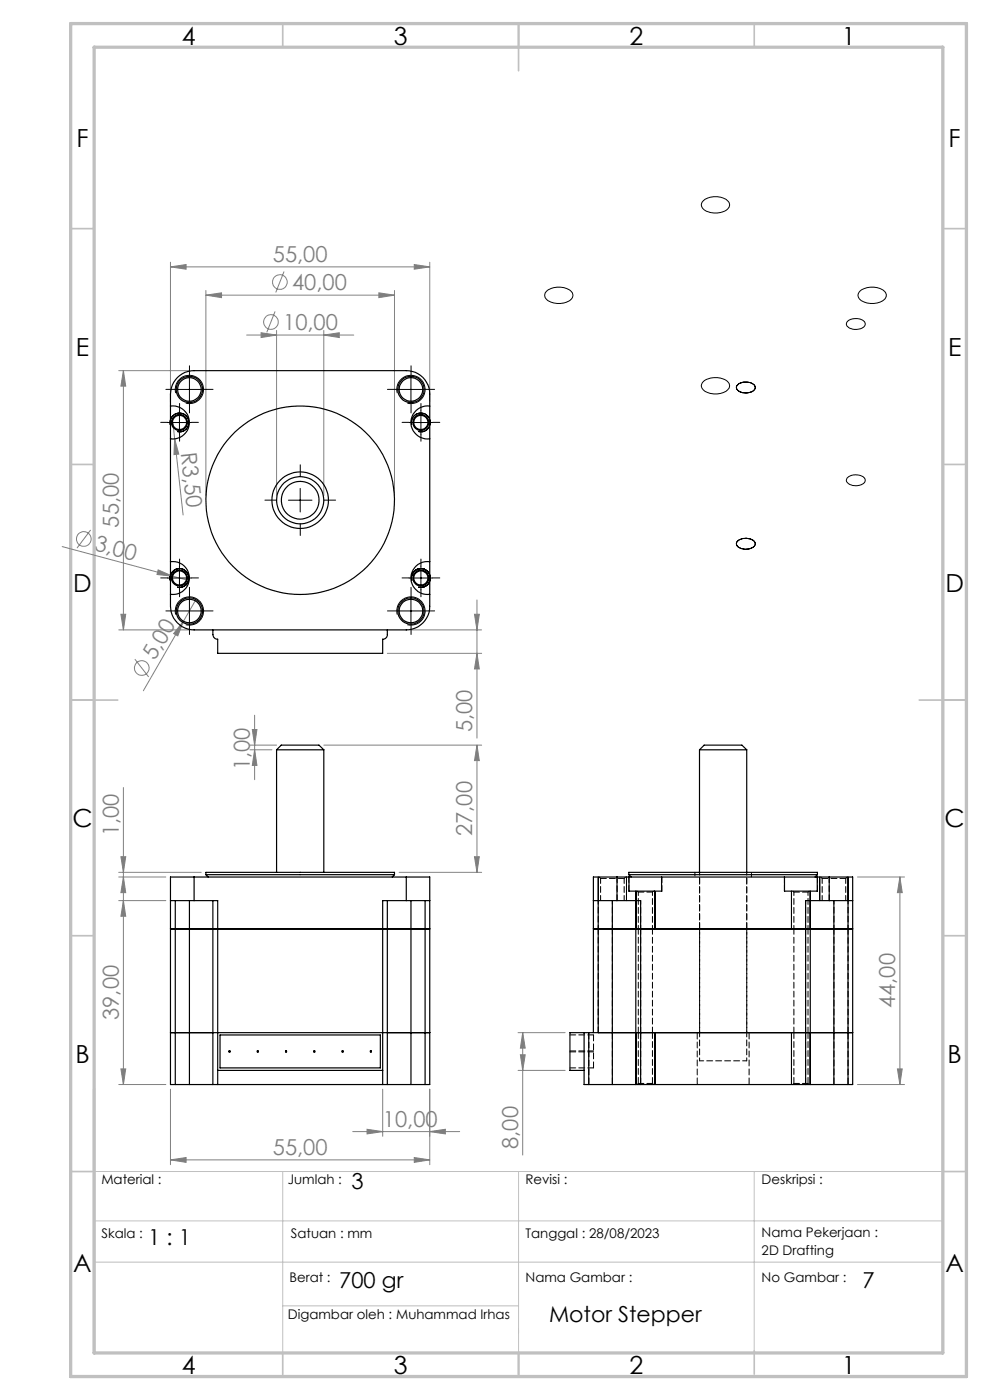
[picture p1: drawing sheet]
<svg xmlns="http://www.w3.org/2000/svg" width="210mm" height="297mm" viewBox="0 0 210 297" stroke-linecap="round" stroke-linejoin="round" font-family="sans-serif">
<g fill="none" stroke="#808080" stroke-width=".21">
<path d="M36.2 56.6l3.3-.5v1zM36.2 55.6v29.6M36.2 56.6h55M60.3 57.6l-1.8 4.5M87.9 56.1l3.3 .5-3.3 .5zM91.2 55.6v29.6M25.2 78.6h15M26.2 78.6l.5 3.3h-1.1zM26.2 78.6v55M43.7 62.6l3.3-.5v1zM43.7 61.6v43.5M43.7 62.6h40"/>
<path d="M52.3 71.1h22.7M55.4 70.6l3.3 .5-3.3 .5zM58.3 66.1l-1.7 4.4M58.7 70.1v35M68.7 71.1l3.3-.5v1zM68.7 70.1v35M80.4 62.1l3.3 .5-3.3 .5zM83.7 61.6v43.5M36.7 89.6l.3 3.5M37 93.1l.9 3.2-1 .1zM37 93.1l1.8 16.2M13.2 116l23.4 6.2"/>
<path d="M19.2 112.4l-2.9 3.9M25.2 133.6h15M25.6 130.3h1.1l-.5 3.3zM28.6 139.8l2.9 3.8M33.5 120.9l3.1 1.3-3.3-.3zM36.6 122.2l2.9 .8M38.9 131.8l-1.2 3.1-.9-.5zM38.9 131.8l-8.5 14.7M41.4 127.5l-2.5 4.3M82.2 138.6h20M87.2 133.6h15M100.6 130.3h1.1l-.5 3.3z"/>
<path d="M101.2 138.6l.5 3.3h-1.1zM101.2 127.3v29.3M53 158.1h5.7M53 159.1h4.7M53.5 154.8h1l-.5 3.3zM54 159.1l.5 3.3h-1zM54 151.7v13.7M68.7 158.1h33.5M101.2 158.1l.5 3.3h-1.1zM101.2 158.1v27M26.2 167.1v63M25.2 185.1h17.5"/>
<path d="M25.2 186.1h10M25.2 191.1h10M25.6 181.7h1.1l-.5 3.4zM26.2 186.1l.5 3.3h-1.1zM26.2 191.1l.5 3.3h-1.1zM84.7 185.1h17.5M100.6 181.7h1.1l-.5 3.4zM181.9 186.1h10M190.9 186.1l.5 3.3h-1zM190.9 186.1v44M109.9 219.1h10M110.9 219.1l.5 3.3h-1z"/>
<path d="M110.9 219.1v25.9M25.2 230.1h10M25.6 226.8h1.1l-.5 3.3zM36.2 231.1v16M77.9 239.6l3.3 .5-3.3 .5zM81.2 231.1v9.9M91.2 231.1v16M109.9 227.1h10M110.4 223.8h1l-.5 3.3zM181.9 230.1h10M190.4 226.8h1l-.5 3.3zM36.2 246.1l3.3-.5v1z"/>
<path d="M36.2 246.1h55M74.8 240.1h22.7M87.9 245.6l3.3 .5-3.3 .5zM91.2 240.1l3.3-.5v1z"/>
<circle cx="59.4" cy="59.8" r="1.56"/>
<circle cx="57.5" cy="68.3" r="1.56"/>
<circle cx="17.8" cy="114.3" r="1.56"/>
<circle cx="30.1" cy="141.7" r="1.57"/>
</g>
<g fill="none" stroke="#000" stroke-width=".21">
<path d="M149.2 42.6a4.1 4.1 0 0 1 5.5 .4 1.62 1.62 0 0 1-1.6 2 3.8 3.8 0 0 1-4.2-1 1.13 1.13 0 0 1 .3-1.4zM116.1 61.6a4.1 4.1 0 0 1 5.3 .6 1.55 1.55 0 0 1-1.3 1.9 4 4 0 0 1-4.5-1l-.1-.4a1.22 1.22 0 0 1 .6-1.1zM179.8 68.2a2.61 2.61 0 0 1 3.7 .3 1.43 1.43 0 0 1-1.7 1.4 1.9 1.9 0 0 1-2.3-1.2zM182.3 61.9a4.1 4.1 0 0 1 5.6 .3 1.55 1.55 0 0 1-1.4 1.9 3.9 3.9 0 0 1-4.4-1 1.04 1.04 0 0 1 .2-1.2zM35.6 89.6h5M36.1 90.1a2 2 0 0 1 1.8-2.5 2 2 0 0 1 2.2 2.1 2 2 0 0 1-2.5 1.8M37.3 83.4a2.99 2.99 0 0 1 2.6-3.8 2.99 2.99 0 0 1 3.3 3.3 2.99 2.99 0 0 1-3.8 2.6M37.7 82.6h5M38.1 87.1v5M40.2 80.1v5M84.3 83.4a2.99 2.99 0 0 1 2.6-3.8 2.99 2.99 0 0 1 3.3 3.3 2.99 2.99 0 0 1-3.8 2.6M84.7 82.6h5"/>
<path d="M86.8 89.6h5M87.2 80.1v5M87.3 90.1a2 2 0 0 1 1.8-2.5 2 2 0 0 1 2.2 2.2 2 2 0 0 1-2.5 1.7M89.3 87.1v5M149.3 80.8a4.1 4.1 0 0 1 5.4 .5 1.55 1.55 0 0 1-1.4 2 3.9 3.9 0 0 1-4.4-1 1.19 1.19 0 0 1 .4-1.5zM156.4 81.7a2.72 2.72 0 0 1 3.7 .2 1.15 1.15 0 0 1-1.2 1.4 2.01 2.01 0 0 1-2.7-1.1zM61.2 106.1h5M63.7 103.6v5M156.4 114.9a2.6 2.6 0 0 1 3.8 .2 1.42 1.42 0 0 1-1.7 1.4 1.9 1.9 0 0 1-2.3-1.2zM179.7 101.4a2.77 2.77 0 0 1 3.7 .2l.1 .2a1.35 1.35 0 0 1-1.5 1.2 2.26 2.26 0 0 1-2.5-1zM35.6 122.6h5M36.1 123.2a2 2 0 0 1 1.8-2.6 2 2 0 0 1 2.2 2.2 2 2 0 0 1-2.5 1.8"/>
<path d="M37.3 130.4a3 3 0 0 1 2.7-3.8 3 3 0 0 1 3.2 3.3 3 3 0 0 1-3.8 2.6M37.7 129.6h5M38.1 120.1v5M40.2 127.1v5M84.3 130.4a3 3 0 0 1 2.7-3.8 3 3 0 0 1 3.2 3.3 3 3 0 0 1-3.8 2.6M84.7 129.6h5M86.8 122.6h5M87.2 127.1v5M87.3 123.2a2 2 0 0 1 1.8-2.6 2 2 0 0 1 2.2 2.2 2 2 0 0 1-2.5 1.8M89.3 120.1v5M126.9 186.1v5M132.9 186.1v5"/>
<path d="M134.9 189.1v8M138.9 189.1v8M167.9 189.1v8M171.9 189.1v8M173.9 186.1v5M179.9 186.1v5M134.9 219.1v11M138.9 219.1v11M167.9 219.1v11M171.9 219.1v11"/>
</g>
<path d="M20 259h180M20 248.5h180v38.5h-180zM60 248.5v38.5M110 248.5v38.5M160 248.5v38.1M20 267.8h180M60 277h50" fill="none" stroke="#c0c0c0" stroke-width=".21"/>
<g fill="none" stroke="#c0c0c0" stroke-width=".35">
<path d="M60 5v5M110 5v10M160 5v5M15 48.5h5M200 48.5h5M15 98.5h5M200 98.5h5M15 148.5h10M195 148.5h10M15 198.5h5M200 198.5h5M15 248.5h5"/>
<path d="M200 248.5h5M60 287v5M110 287v5M160 286.6v4.9"/>
</g>
<path d="M20 231v56" fill="none" stroke="#c0c0c0" stroke-width=".5"/>
<path d="M15 5h190v287h-190zM20 10h180v277h-180z" fill="none" stroke="#c0c0c0" stroke-width=".7"/>
<g fill="none" stroke="#000" stroke-width=".21" stroke-dasharray="15.2 1.3 1.3 1.3">
<path d="M35.6 89.6h-1.5M37.7 82.6h-2.5M38.1 87.1v-1.5M38.1 92.1v1.5M40.2 80.1v-2.5M40.2 85.1v2.5M40.6 89.6h1.5M42.7 82.6h2.5M84.7 82.6h-2.5M86.8 89.6h-1.5M87.2 80.1v-2.5M87.2 85.1v2.5"/>
<path d="M89.3 87.1v-1.5M89.3 92.1v1.5M89.7 82.6h2.5M91.8 89.6h1.5M58.7 106.1h-2.5M63.7 101.1v-2.5M63.7 111.1v2.5M68.7 106.1h2.5M35.6 122.6h-1.5M37.7 129.6h-2.5M38.1 120.1v-1.5M38.1 125.1v1.5"/>
<path d="M40.2 127.1v-2.5M40.2 132.1v2.5M40.6 122.6h1.5M42.7 129.6h2.5M84.7 129.6h-2.5M86.8 122.6h-1.5M87.2 127.1v-2.5M87.2 132.1v2.5M89.3 120.1v-1.5M89.3 125.1v1.5M89.7 129.6h2.5M91.8 122.6h1.5"/>
</g>
<g fill="#808080">
<path d="M33.5 120.9l3.1 1.3-3.3-.3z"/>
<path d="M38.9 131.8l-1.2 3.1-.9-.5z"/>
<path d="M37 93.1l.9 3.2-1 .1z"/>
<path d="M36.2 246.1l3.3-.5v1zM87.9 245.6l3.3 .5-3.3 .5zM43.7 62.6l3.3-.5v1zM80.4 62.1l3.3 .5-3.3 .5zM55.4 70.6l3.3 .5-3.3 .5zM68.7 71.1l3.3-.5v1z"/>
<path d="M36.2 56.6l3.3-.5v1zM87.9 56.1l3.3 .5-3.3 .5z"/>
<path d="M77.9 239.6l3.3 .5-3.3 .5zM91.2 240.1l3.3-.5v1z"/>
<path d="M101.2 158.1l.5 3.3h-1.1zM100.6 181.7h1.1l-.5 3.4zM53.5 154.8h1l-.5 3.3zM54 159.1l.5 3.3h-1zM25.6 181.7h1.1l-.5 3.4zM26.2 186.1l.5 3.3h-1.1zM26.2 191.1l.5 3.3h-1.1zM25.6 226.8h1.1l-.5 3.3zM190.9 186.1l.5 3.3h-1zM190.4 226.8h1l-.5 3.3zM110.9 219.1l.5 3.3h-1zM110.4 223.8h1l-.5 3.3zM100.6 130.3h1.1l-.5 3.3zM101.2 138.6l.5 3.3h-1.1zM26.2 78.6l.5 3.3h-1.1zM25.6 130.3h1.1l-.5 3.3z"/>
</g>
<g fill="none" stroke="#000" stroke-width=".25">
<path d="M36.2 86.1a3.5 3.5 0 0 1 4 3.5 3.5 3.5 0 0 1-4 3.5M37.6 80.1a4.8 4.8 0 0 1 3.6-1.5h45a4.9 4.9 0 0 1 5 5v45a5 5 0 0 1-5 5h-45a5.1 5.1 0 0 1-5-5v-45a5 5 0 0 1 1.4-3.5zM91.2 86.1a3.5 3.5 0 0 0-4 3.5 3.5 3.5 0 0 0 4 3.5M36.2 119.2a3.5 3.5 0 0 1 4 3.4 3.5 3.5 0 0 1-4 3.5M91.2 119.2a3.5 3.5 0 0 0-4 3.4 3.5 3.5 0 0 0 4 3.5M45.2 133.6v1a1.02 1.02 0 0 0 1 1v3h35v-3a.96 .96 0 0 0 1-1v-1M58.7 159.1h10M58.7 159.1l1-1h8l1 1M58.7 159.1v26M68.7 159.1v26M148.4 159.1h10M148.4 159.1l1-1h8l1 1"/>
<path d="M148.4 159.1v26M158.4 159.1v26M36.2 191.1h5M36.2 197.1h45M37.2 191.1v39M40.2 191.1v39M41.2 186.1h-5v44h1M41.2 186.1v5M41.2 191.1h5v39M41.2 186.1h45M43.7 185.6h40M43.7 185.6v-.5h40v.5"/>
<path d="M43.7 185.6l.5 .5M45.2 191.1v39M81.2 197.1h1M82.2 197.1h9M82.2 191.1v39M83.7 185.6l-.5 .5M86.2 191.1h5M86.2 186.1h5v44h-1M86.2 191.1h-5v39M86.2 186.1v5M87.2 191.1v39M90.2 191.1v39"/>
<path d="M125.9 197.1h45M125.9 191.1h5M126.9 191.1v28M129.9 191.1v39M130.9 186.1h-5v33M130.9 191.1h5v39M130.9 186.1h2.5M130.9 186.1v5M133.4 185.6h40M133.4 185.6v-.5h40v.5M133.4 185.6l.5 .5M133.4 186.1h6.9"/>
<path d="M133.4 186.1v3h6.9v-3M134.9 191.1v39M140.3 186.1h26.1M166.4 186.1h7M166.4 186.1v3h7v-3M170.9 197.1h1M171.9 197.1h8M171.9 191.1v39M173.4 186.1h2.5M173.4 185.6l-.5 .5M175.9 186.1h5v44h-1M175.9 191.1h5"/>
<path d="M175.9 191.1h-5v39M175.9 186.1v5M176.9 191.1v39M179.9 197.1h1zM179.9 191.1v39M36.2 219.1h55M46.7 219.6h34v7h-34zM123.9 219.1v11h1M123.9 219.1h1M123.9 219.1h-3v8h3M124.9 219.1h56M124.9 219.1v11"/>
<path d="M37.2 230.1h3M40.2 230.1h5M45.2 230.1h1M46.2 227.1h35M46.2 230.1h35M48.6 223h.2v.2h-.2zM54.6 223h.2v.2h-.2zM60.6 223h.2v.2h-.2zM66.6 223h.2v.2h-.2zM72.6 223h.2v.2h-.2zM78.6 223h.2v.2h-.2zM81.2 230.1h1"/>
<path d="M82.2 230.1h5M87.2 230.1h3M124.9 230.1h5M129.9 230.1h5M134.9 230.1h1M135.9 230.1h35M170.9 230.1h1M171.9 230.1h5M176.9 230.1h3"/>
<circle cx="38.1" cy="89.6" r="1.71"/>
<circle cx="38.1" cy="89.6" r="1.5"/>
<circle cx="40.2" cy="82.6" r="2.51"/>
<circle cx="40.2" cy="82.6" r="2.79"/>
<circle cx="87.2" cy="82.6" r="2.5"/>
<circle cx="87.2" cy="82.6" r="2.79"/>
<circle cx="89.3" cy="89.6" r="1.7"/>
<circle cx="89.3" cy="89.6" r="1.5"/>
<circle cx="63.7" cy="106.1" r="5"/>
<circle cx="63.7" cy="106.1" r="6"/>
<circle cx="63.7" cy="106.1" r="20"/>
<circle cx="63.7" cy="106.1" r="4"/>
<circle cx="38.1" cy="122.6" r="1.7"/>
<circle cx="38.1" cy="122.6" r="1.5"/>
<circle cx="40.2" cy="129.6" r="2.8"/>
<circle cx="40.2" cy="129.6" r="2.5"/>
<circle cx="87.2" cy="129.6" r="2.49"/>
<circle cx="87.2" cy="129.6" r="2.8"/>
<circle cx="89.3" cy="122.6" r="1.69"/>
<circle cx="89.3" cy="122.6" r="1.5"/>
</g>
<g fill="none" stroke="#000" stroke-width=".21" stroke-dasharray="1.3 .6">
<path d="M127.1 186l.3 .3M127.4 186.3h5M130.9 186v5M132.4 186.3l.3-.3M133.4 189h.1M135.2 189l.2 .2M138.4 189.2l.2-.2M140.4 189h.1M166.4 189h.1M168.2 189l.2 .2M171.4 189.2l.2-.2M173.4 189h.1"/>
<path d="M174.1 186l.3 .3M174.4 186.3h5M175.9 186v5M179.4 186.3l.3-.3M120.9 219.5h5M135.4 219v10.8M168.4 219v10.8M120.9 226.5h5M120.9 223.1h5M120.9 222.9h5M125.9 226.5v-7M135.4 229.8l-.2 .2"/>
<path d="M138.4 229.8v-10.8M138.6 230l-.2-.2M168.4 229.8l-.2 .2M171.4 229.8v-10.8M171.6 230l-.2-.2"/>
</g>
<g fill="none" stroke="#000" stroke-width=".21" stroke-dasharray="1.3 .6" stroke-dashoffset=".1">
<path d="M133.4 186v3M135.4 189.2h3M135.4 197v22M140.4 189v-3M148.4 197v22M166.4 186v3M168.4 189.2h3M168.4 197v22M173.4 189v-3M126.9 219v-22M129.9 219v-22M135.9 219v-22"/>
<path d="M138.4 219v-22M158.4 219v-22M170.9 219v-22M171.4 219v-22M176.9 219v-22M179.9 219v-22M135.4 229.8h3M171.4 229.8h-3"/>
</g>
<path d="M126.9 191v6M129.9 191v6M135.4 189.2v7.8M135.9 191v6M138.4 197v-7.8M147.4 185v1M159.4 186v-1M168.4 189.2v7.8M170.9 191v6M171.4 197v-7.8M176.9 191v6M179.9 191v6" fill="none" stroke="#000" stroke-width=".21" stroke-dasharray="1.3 .6" stroke-dashoffset=".5"/>
<path d="M148.4 186v11M158.4 197v-11M147.9 219v11M124.9 230v-11M129.9 230v-11M135.9 230v-11M158.9 230v-11M170.9 230v-11M176.9 230v-11M179.9 230v-11" fill="none" stroke="#000" stroke-width=".21" stroke-dasharray="1.3 .6" stroke-dashoffset="-.1"/>
<path d="M158.4 225h-10" fill="none" stroke="#000" stroke-width=".21" stroke-dasharray="1.3 .6" stroke-dashoffset=".4"/>
<path d="M127.4 186.3v4.7M132.4 191v-4.7M174.4 186.3v4.7M179.4 191v-4.7" fill="none" stroke="#000" stroke-width=".21" stroke-dasharray="1.3 .6" stroke-dashoffset=".2"/>
<path d="M148.4 185v40M158.4 225v-40" fill="none" stroke="#000" stroke-width=".21" stroke-dasharray="1.3 .6" stroke-dashoffset=".6"/>
<g font-size="5.3">
<text x="38.5" y="9.5">4</text>
<text x="83.5" y="9.5">3</text>
<text x="133.6" y="9.5">2</text>
<text x="178.6" y="9.5">1</text>
<text x="16.2" y="31.3">F</text>
<text x="201.2" y="31.3">F</text>
<text x="16.1" y="75.5">E</text>
<text x="201.1" y="75.5">E</text>
<text x="15.5" y="125.5">D</text>
<text x="200.5" y="125.5">D</text>
<text x="15.4" y="175.5">C</text>
<text x="200.4" y="175.5">C</text>
<text x="16" y="225.5">B</text>
<text x="201" y="225.5">B</text>
<text x="15.5" y="269.8">A</text>
<text x="200.5" y="269.8">A</text>
<text x="38.5" y="291.5">4</text>
<text x="83.5" y="291.5">3</text>
<text x="133.6" y="291.5">2</text>
<text x="178.6" y="291.5">1</text>
</g>
<g font-size="4.7" fill="#808080">
<text x="57.9" y="55.6">55,00</text>
<text x="62" y="61.5">40,00</text>
<text x="60.1" y="70">10,00</text>
<text x="38.4" y="96" transform="rotate(84 38.4 96)">R3,50</text>
<text x="25.2" y="111.9" transform="rotate(-90 25.2 111.9)">55,00</text>
<text x="19.8" y="116.6" transform="rotate(15 19.8 116.6)">3,00</text>
<text x="32.9" y="140.3" transform="rotate(-60 32.9 140.3)">5,00</text>
<text x="100.2" y="155.3" transform="rotate(-90 100.2 155.3)">5,00</text>
<text x="53" y="163.4" transform="rotate(-90 53 163.4)">1,00</text>
<text x="25.2" y="177.4" transform="rotate(-90 25.2 177.4)">1,00</text>
<text x="100.2" y="177.4" transform="rotate(-90 100.2 177.4)">27,00</text>
<text x="189.9" y="213.9" transform="rotate(-90 189.9 213.9)">44,00</text>
<text x="25.2" y="216.4" transform="rotate(-90 25.2 216.4)">39,00</text>
<text x="81.2" y="239">10,00</text>
<text x="57.9" y="245">55,00</text>
<text x="109.9" y="243.7" transform="rotate(-90 109.9 243.7)">8,00</text>
</g>
<g font-size="4.7">
<text x="74.5" y="252.2">3</text>
<text x="31.4" y="264.2">1 : 1</text>
<text x="72" y="273.3">700 gr</text>
<text x="183" y="273.3">7</text>
<text x="116.5" y="280.4">Motor Stepper</text>
</g>
<g font-size="2.8">
<text x="21.5" y="251.2">Material :</text>
<text x="61" y="251.2">Jumlah :</text>
<text x="111.5" y="251.2">Revisi :</text>
<text x="161.6" y="251.2">Deskripsi :</text>
<text x="21.5" y="262.7">Skala :</text>
<text x="61.7" y="262.7">Satuan : mm</text>
<text x="111.5" y="262.7">Tanggal : 28/08/2023</text>
<text x="161.6" y="262.4">Nama Pekerjaan :</text>
<text x="161.6" y="266.3">2D Drafting</text>
<text x="61.4" y="272">Berat :</text>
<text x="111.5" y="272">Nama Gambar :</text>
<text x="161.6" y="272">No Gambar :</text>
<text x="61.1" y="279.9">Digambar oleh : Muhammad Irhas</text>
</g>
</svg>
